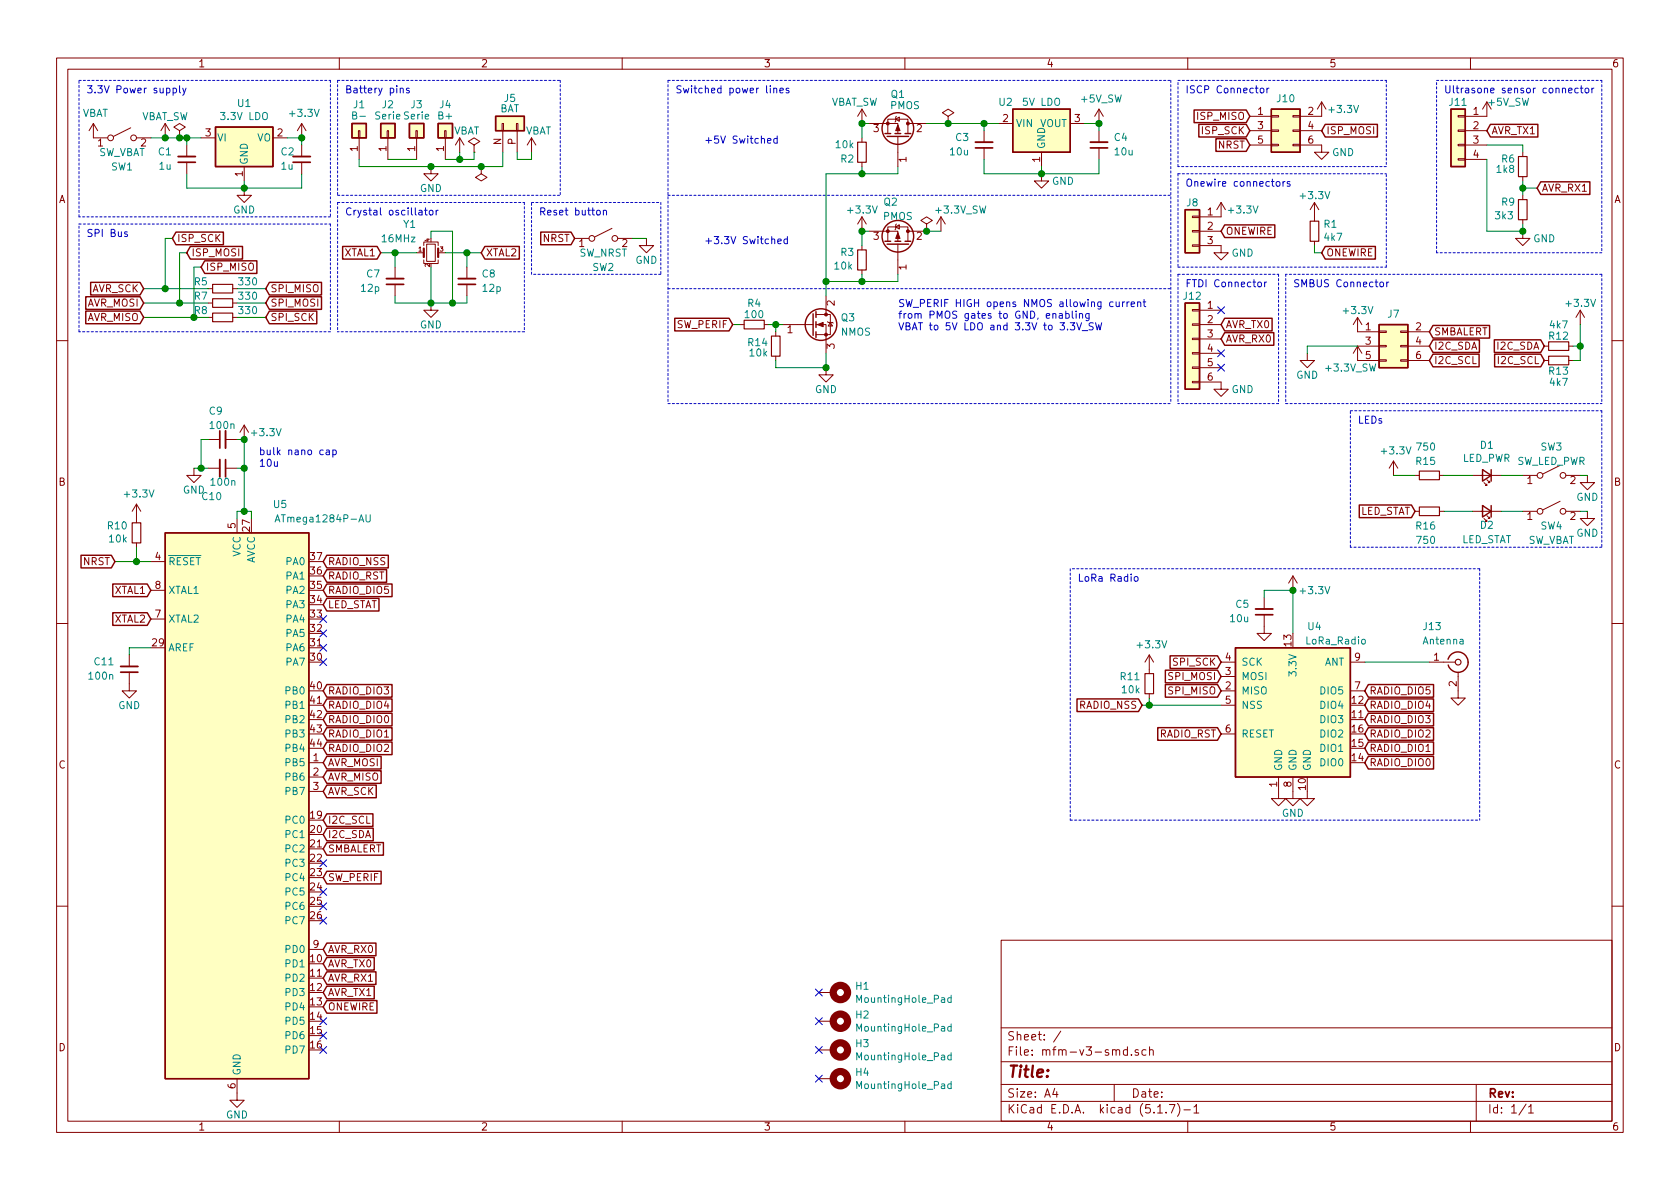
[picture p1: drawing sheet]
<svg xmlns="http://www.w3.org/2000/svg" width="297mm" height="210mm" viewBox="0 0 297 210" stroke-linecap="round" stroke-linejoin="round" font-family="sans-serif">
<g fill="none" stroke="#840000" stroke-width=".18">
<path d="M10 10.3h277v189.9h-277zM12 12.2h273v186.1h-273zM60 10.3v1.9M110 10.3v1.9M152.4 19.3v2.5M152.4 19.3l-.8 1.3M152.4 19.3l.8 1.3M160 10.3v1.9M194.3 19.3v2.5M194.3 19.3l-.8 1.3M194.3 19.3l.8 1.3M210 10.3v1.9"/>
<path d="M233.7 18l-.8 1.3M233.7 18v2.6h-3.8M233.7 18l.7 1.3M260 10.3v1.9M262.1 19.3l.8-1.3v2.6h-3.8M16.5 21.8v2.6h2.5M16.5 21.8l-.8 1.3M16.5 21.8l.8 1.3M23.1 22.6l-3 1.5M24.1 24.4h2.6M29.2 21.8l-.8 1.3M29.2 21.8v2.6"/>
<path d="M29.2 21.8l.8 1.3M31.7 23.1l1.1-.6-1.1-.7-1 .7 1 .6v1.3M31.7 24.4h.1M33 25.6v2.1M33 28.7v2M35.6 24.4h2.5M43.2 33.3v1.2h1.2l-1.2 1.3-1.3-1.3h1.3M43.2 29.5v2.5M48.3 24.4h2.5M53.3 21.8v2.6M53.3 25.6v2.1M53.3 28.7v2"/>
<path d="M53.3 21.8l-.7 1.3M53.3 21.8l.8 1.3M63.4 23.1h.2v1.3h-.2zM63.5 24.4v3.8M68.5 23.1h.2v1.3h-.2zM68.6 24.4v3.8M73.5 23.1h.3v1.3h-.3zM73.7 24.4v3.8M76.2 29.5v1.2h1.3l-1.3 1.3-1.3-1.3h1.3M78.6 23.1h.3v1.3h-.3zM78.7 24.4v3.8M81.3 24.4l-.8 1.2"/>
<path d="M81.3 24.4v2.5M81.3 24.4l.7 1.2M83.8 25.6l1-.6-1-.6-1 .6 1 .6v1.3M83.8 26.9h.1M85.1 29.5v1.2l1 .7-1 .6-1-.6 1-.7M85.1 29.5h.1M88.8 21.8h.2v1.3h-.2zM88.9 23.1v3.8M91.3 21.8h.3v1.3h-.3zM91.4 23.1v3.8M94 24.4l-.8 1.2M94 24.4v2.5"/>
<path d="M94 24.4l.7 1.2M152.4 24.4v.7M152.4 28.7v.8M152.4 38.3v2.6M152.4 38.3l-.8 1.3M152.4 38.3l.8 1.3M153.7 21.8h5v1.8M157 23.6v-2.5h3.5v2.5M158.4 21.1l.6-.4v.8zM158.5 20.6l-.1 .1v.8l-.2 .1M158.5 39.6l-.1 .1v.8l-.2 .1M158.7 24.1v5.4"/>
<path d="M160.5 21.8h3.3M163.8 39.6l1-.6-1-.7-1 .7 1 .6v1.3M166.4 38.3l-.8 1.3M166.4 38.3v2.6M166.4 38.3l.7 1.3M167.6 20.6l1.1-.7-1.1-.6-1 .6 1 .7v1.2M167.6 21.8h.1M174 23.1v2M174 26.2v2M176.5 21.8h2.6M184.1 30.7v1.3h1.3l-1.3 1.3-1.2-1.3h1.2M184.1 26.9v2.6"/>
<path d="M189.2 21.8h2.6M194.3 23.1v2M194.3 26.2v2M210.8 38.2h1.3v.3h-1.3zM215.9 35.8v2.5h-3.8M215.9 35.8l-.8 1.3M215.9 35.8l.8 1.3M221 20.6h3.8M221 23.1h3.8M221 25.6h3.8M224.8 25.5h1.3v.3h-1.3zM224.8 20.4h1.3v.3h-1.3z"/>
<path d="M224.8 23h1.3v.2h-1.3zM228.6 25.5h1.3v.3h-1.3zM228.6 20.4h1.3v.3h-1.3zM228.6 23h1.3v.2h-1.3zM229.9 25.6h3.8v1.3h1.2l-1.2 1.3-1.3-1.3h1.3M229.9 23.1h3.8M232.4 35.8v3.3M232.4 35.8l-.8 1.3M232.4 35.8l.8 1.3M257.8 28.1h1.3v.2h-1.3zM257.8 25.5h1.3v.3h-1.3zM257.8 20.4h1.3v.3h-1.3z"/>
<path d="M257.8 23h1.3v.2h-1.3zM259.1 23.1h3.8M259.1 25.6h3.8M259.1 28.2h3.8M269.2 26.9v.8M269.2 31.2v.8M269.2 34.5v.8M269.2 38.9v.7M36.8 53.6h.8M36.8 56.1h.8M36.8 51h.8M41.1 53.6h.8"/>
<path d="M41.1 56.1h.8M41.1 51h.8M69.8 47.2v2.1M69.8 50.3v2M73.7 44.7h1.2M74.9 46v.6h2.6v-.6M74.9 43.4v-.6h2.6v.6M75.4 43.2h1.6v3h-1.6zM76.2 53.6v1.3h1.3l-1.3 1.2-1.3-1.2h1.3M77.5 44.7h1.2M82.5 47.2v2.1M82.5 50.3v2"/>
<path d="M101.6 42.2h2.5M108.2 40.4l-3 1.5M109.2 42.2h2.6M114.3 42.2v1.2h1.3l-1.3 1.3-1.3-1.3h1.3M130.8 57.4h.8M135.1 57.4h.8M137.2 58.7v.7M138.4 57.4h5.4M144.3 57.4h1.7v5.1M144.3 55.6h2.5v3.6h-2.5M146 52.3v3.3M146.3 56.9l.1 .1h.8l.1 .1"/>
<path d="M146.8 57l.4 .7h-.8zM152.4 43.4v.8M152.4 47.7v.8M153.7 40.9h5v1.8M157 42.7v-2.6h3.5v2.6M158.4 40.1l.6-.4v.8zM158.7 43.2v5.3M160.5 40.9h3.3M163.8 40.9h.1M210.8 57.3h1.3v.2h-1.3zM210.8 54.7h1.3v.3h-1.3zM210.8 59.8h1.3v.3h-1.3z"/>
<path d="M210.8 43.3h1.3v.3h-1.3zM210.8 40.8h1.3v.2h-1.3zM212.1 43.4h3.8v1.3h1.3l-1.3 1.3-1.3-1.3h1.3M212.1 54.9h3.8M212.1 57.4h3.8M212.1 59.9h3.8M212.1 40.9h3.8M232.4 42.7v.7M240 56.1l-.7 1.3M240 56.1v2.6h3.8M240 56.1l.8 1.3M243.8 58.5h1.3v.3h-1.3z"/>
<path d="M247.6 58.5h1.3v.3h-1.3zM248.9 58.7h3.8M269.2 40.9v1.3h1.3l-1.3 1.2-1.2-1.2h1.2M279.4 54.9l-.8 1.2M279.4 54.9v2.5M279.4 54.9l.8 1.2M10 60.2h2M36.8 77.7h2.1M39.9 77.7h2M43.2 75.2l-.8 1.2M43.2 75.2v2.5M43.2 75.2l.7 1.2"/>
<path d="M137.2 63v.7M146 65v1.3h1.3l-1.3 1.3-1.2-1.3h1.2M210.8 64.9h1.3v.2h-1.3zM210.8 67.4h1.3v.3h-1.3zM210.8 62.4h1.3v.2h-1.3zM212.1 67.6h3.8v1.2h1.3l-1.3 1.3-1.3-1.3h1.3M212.1 62.5h3.8M212.1 65h3.8M231.1 62.5v1.2h1.3l-1.3 1.3-1.2-1.3h1.2M240 61.2h3.8M240 61.2v2.5h3.8M240 61.2l-.7 1.3"/>
<path d="M240 61.2l.8 1.3M243.8 63.6h1.3v.3h-1.3zM243.8 61.1h1.3v.2h-1.3zM247.6 63.6h1.3v.3h-1.3zM247.6 61.1h1.3v.2h-1.3zM248.9 61.2h3.8M248.9 63.7h3.8M273 61.2h.8M273 63.7h.8M277.4 61.2h.7M277.4 63.7h.7M285 60.2h2"/>
<path d="M24.1 89.1l-.7 1.3M24.1 89.1v3.4M24.1 96v.8M24.1 89.1l.8 1.3M26.7 99.3h2.5M34.3 82.8v1.3h1.3l-1.3 1.2-1.3-1.2h1.3M36.8 82.8h2.1M39.9 82.8h2M41.9 91.7v2.5M246.4 81.5l-.8 1.3M246.4 81.5v2.6M246.4 81.5l.7 1.3"/>
<path d="M250.2 84.1h.8M250.2 90.4h.8M254.5 84.1h.8M254.5 90.4h.8M260.3 84.1h5.1M260.3 90.4h5.1M262.4 85.3l.5 .5h-.3h.3v-.2M262.9 84.8l.5 .5h-.3h.3v-.2M262.9 91.2l.5 .5h-.3h.3v-.3M269.2 84.1h2.6M269.2 90.4h2.6M275.8 82.3l-3 1.5"/>
<path d="M275.8 88.6l-3 1.6M276.9 84.1h2.5M276.9 90.4h2.5M280.7 84.1v1.2h1.2l-1.2 1.3-1.3-1.3h1.3M280.7 90.4v1.3h1.2l-1.2 1.3-1.3-1.3h1.3M10 110.3h2M22.9 118.9v3.3h1.2l-1.2 1.2-1.3-1.2h1.3M22.9 115.8v2.1M26.7 109.5h2.5M26.7 104.4h2.5M203.2 115.8v3.3M203.2 115.8l-.8 1.3"/>
<path d="M203.2 115.8l.8 1.3M215.9 117.1h2.5M215.9 119.6h2.5M223.5 108.7v3.3h1.3l-1.3 1.3-1.3-1.3h1.3M223.5 105.7v2M228.6 101.8v2.6M228.6 101.8l-.8 1.3M228.6 101.8l.8 1.3M238.8 117.1h2.5M252.7 117.1h4.6M257.8 118.9v4.5h1.3l-1.3 1.3-1.3-1.3h1.3M285 110.3h2"/>
<path d="M54.6 134.9h2.5M54.6 137.4h2.5M54.6 139.9h2.5M203.2 122.7v.7M215.9 122.2h2.5M215.9 124.7h2.5M215.9 129.8h2.5M226.1 137.4v3.8h1.2l-1.2 1.3-1.3-1.3h1.3M228.6 137.4v3.8h1.3l-1.3 1.3-1.3-1.3h1.3M231.1 139.9v1.3h1.3l-1.3 1.3-1.2-1.3h1.2M238.8 122.2h2.5M10 160.2h2"/>
<path d="M54.6 167.9h2.5M144.8 175.5h2.5M177 166.3h108v32h-108zM285 160.2h2M41.9 190.7v3.9h1.3l-1.3 1.2-1.3-1.2h1.3M60 198.3v1.9M110 198.3v1.9M144.8 180.6h2.5M144.8 185.7h2.5M144.8 190.7h2.5M160 198.3v1.9M177 194.8h108"/>
<path d="M177 191.8h108M177 187.8h108M177 181.8h108M186.5 192.5l-.4 1h1M186.8 193v1M187.6 182.3l-1.3 2M197 191.8v3M199.3 185.7l-.4-.1-.3 .3 .1 .6 .2 .1 .4-.1M199.3 185.1v1.5M200.1 186.5v.1M201.3 185.7a.37 .37 0 0 0-.6 .1l.1 .2 .5 .2v.1l-.2 .3-.4-.1M202.6 185.7l-.4-.1-.3 .3 .1 .6 .2 .1 .4-.1"/>
<path d="M203.3 185.7a.37 .37 0 0 1 .6 .1v.8M203.3 185.1v1.5M204.7 196.8h.8M206.2 196.7v.1M206.8 195.3h.9l-.6 1.5M208.2 195.1a1.71 1.71 0 0 1 0 2.3M209.3 196.3h1.2M210 198.3v1.9M211.1 195.8l.4-.5v1.5M211.1 196.8h.9M260 198.3v1.9M261 191.8v6.5"/>
<path d="M269.8 195.2l-1.2 2M270.3 195.8l.4-.5v1.5M270.3 196.8h.8"/>
<circle cx="19.6" cy="24.4" r=".51"/>
<circle cx="23.6" cy="24.4" r=".51"/>
<circle cx="104.6" cy="42.2" r=".51"/>
<circle cx="108.7" cy="42.2" r=".51"/>
<circle cx="272.3" cy="84.1" r=".51"/>
<circle cx="272.3" cy="90.4" r=".51"/>
<circle cx="276.4" cy="84.1" r=".51"/>
<circle cx="276.4" cy="90.4" r=".51"/>
</g>
<g fill="#ffffc2" stroke="#ffffc2" stroke-width=".18">
<path d="M209.5 53.6h2.6v15.2h-2.6z"/>
<path d="M38.1 22.5h10.2v7h-10.2z"/>
<path d="M179.1 19.3h10.1v7.6h-10.1z"/>
<path d="M256.5 19.3h2.6v10.2h-2.6z"/>
<path d="M209.5 37.1h2.6v7.6h-2.6z"/>
<path d="M243.8 57.4h5.1v7.6h-5.1z"/>
<path d="M72.4 21.8h2.5v2.6h-2.5z"/>
<path d="M77.5 21.8h2.5v2.6h-2.5z"/>
<path d="M62.2 21.8h2.6v2.6h-2.6z"/>
<path d="M67.3 21.8h2.5v2.6h-2.5z"/>
<path d="M224.8 19.3h5.1v7.6h-5.1z"/>
<path d="M87.6 20.6h5.1v2.5h-5.1z"/>
<path d="M29.2 94.2h25.4v96.5h-25.4z"/>
<path d="M218.4 114.5h20.4v22.9h-20.4z"/>
</g>
<g fill="none" stroke="#840000" stroke-width=".25">
<path d="M179.1 19.3h10.1v7.6h-10.1zM211.1 19.5h9.2l.7 1.1-.7 1.1h-9.2zM224.8 19.3h5.1v7.6h-5.1zM256.5 19.3h2.6v10.2h-2.6zM38.1 22.5h10.2v7h-10.2zM62.2 21.8h2.6v2.6h-2.6zM67.3 21.8h2.5v2.6h-2.5zM72.4 21.8h2.5v2.6h-2.5zM77.5 21.8h2.5v2.6h-2.5zM87.6 20.6h5.1v2.5h-5.1zM156.5 23.6h1M156.8 24.1h3.9"/>
<path d="M158.2 23.6h1.1M160 23.6h1M209.5 37.1h2.6v7.6h-2.6zM212 22h8.3l.7 1.1-.7 1.1h-8.3zM215 24.5h5.3l.7 1.1-.7 1.2h-5.3zM216.5 39.8h8.9v2.2h-8.9l-.6-1.1zM234.3 22h9.2v2.2h-9.2l-.6-1.1zM263.5 22h8.4v2.2h-8.4l-.6-1.1zM272.4 32.2h8.7v2.2h-8.7l-.6-1.1zM15.2 55h9.6l.6 1.1-.6 1.1h-9.6zM15.2 52.5h9.6l.6 1.1-.6 1.1h-9.6zM16 49.9h8.8l.6 1.1-.6 1.2h-8.8z"/>
<path d="M31.1 41h8.4v2.3h-8.4l-.6-1.1zM33.7 43.6h9.2v2.2h-9.2l-.7-1.1zM36.2 46.1h9.2v2.3h-9.2l-.6-1.2zM47.6 49.9h9.2v2.3h-9.2l-.6-1.2zM47.6 55h8.4v2.2h-8.4l-.6-1.1zM47.6 52.5h9.2v2.2h-9.2l-.6-1.1zM60.6 43.6h6.1l.6 1.1-.6 1.1h-6.1zM85.7 43.6h6.1v2.2h-6.1l-.6-1.1zM95.6 41h5.4l.6 1.2-.6 1.1h-5.4zM119.3 56.3h9.6l.6 1.1-.6 1.1h-9.6zM143.8 55.5v3.8M144.3 55.1v1"/>
<path d="M144.3 56.9v1M144.3 58.7v1M156.5 42.7h1M156.8 43.2h3.9M158.2 42.7h1.1M160 42.7h1M209.5 53.6h2.6v15.2h-2.6zM216.5 56.3h8.4v2.2h-8.4l-.6-1.1zM216.5 58.8h8.7v2.3h-8.7l-.6-1.2zM234.3 43.6h8.9v2.2h-8.9l-.6-1.1zM243.8 57.4h5.1v7.6h-5.1zM253.4 57.6h10v2.2h-10l-.7-1.1z"/>
<path d="M253.4 60.1h8.2v2.2h-8.2l-.7-1.1zM253.4 62.6h8.1v2.3h-8.1l-.7-1.2zM264.2 60.1h8.2l.6 1.1-.6 1.1h-8.2zM264.3 62.6h8.1l.6 1.1-.6 1.2h-8.1zM14.3 98.2h5.4l.6 1.1-.6 1.1h-5.4zM29.2 94.2h25.4v96.5h-25.4zM57.8 98.2h10.9v2.2h-10.9l-.7-1.1zM240.3 89.3h9.3l.6 1.1-.6 1.1h-9.3zM262.1 83.1l1.6 1-1.6 1zM262.1 89.4l1.6 1-1.6 1zM263.7 83.1v2M263.7 89.4v2"/>
<path d="M19.9 103.3h6.1l.7 1.1-.7 1.1h-6.1zM19.9 108.4h6.1l.7 1.1-.7 1.1h-6.1zM57.8 105.8h9.2v2.2h-9.2l-.7-1.1zM57.8 100.7h10.6v2.3h-10.6l-.7-1.2zM57.8 103.3h11.5v2.2h-11.5l-.7-1.1zM206 118.5h9.3l.6 1.1-.6 1.1h-9.3zM206.9 116h8.4l.6 1.1-.6 1.1h-8.4zM218.4 114.5h20.4v22.9h-20.4zM256 116.6a1.8 1.8 0 0 1 2-1.3 1.8 1.8 0 0 1 1.6 1.8M259.6 117.1a1.8 1.8 0 0 1-1.6 1.8 1.8 1.8 0 0 1-1.9-1.3M57.8 133.8h9.6v2.2h-9.6l-.7-1.1zM57.8 136.3h9.6v2.2h-9.6l-.7-1.1z"/>
<path d="M57.8 138.8h8.7v2.3h-8.7l-.7-1.2zM57.8 121.1h11.5v2.2h-11.5l-.7-1.1zM57.8 126.1h11.5v2.3h-11.5l-.7-1.2zM57.8 123.6h11.5v2.2h-11.5l-.7-1.1zM57.8 128.7h11.5v2.2h-11.5l-.7-1.1zM57.8 131.2h11.5v2.2h-11.5l-.7-1.1zM190.4 123.6h10.9l.6 1.1-.6 1.1h-10.9zM204.7 128.7h10.6l.6 1.1-.6 1.1h-10.6zM206 121.1h9.3l.6 1.1-.6 1.1h-9.3zM241.9 133.8h11.6v2.2h-11.6l-.6-1.1zM241.9 131.2h11.6v2.2h-11.6l-.6-1.1zM241.9 128.7h11.6v2.2h-11.6l-.6-1.1z"/>
<path d="M241.9 126.1h11.6v2.3h-11.6l-.6-1.2zM241.9 121.1h11.6v2.2h-11.6l-.6-1.1zM241.9 123.6h11.6v2.2h-11.6l-.6-1.1zM57.8 154.1h9.6v2.2h-9.6l-.7-1.1zM57.8 143.9h8.1v2.2h-8.1l-.7-1.1zM57.8 146.5h8.2v2.2h-8.2l-.7-1.1zM57.8 149h10v2.2h-10l-.7-1.1zM57.8 174.4h8.4v2.2h-8.4l-.7-1.1zM57.8 171.9h8.7v2.2h-8.7l-.7-1.1zM57.8 176.9h8.8v2.3h-8.8l-.7-1.2zM57.8 166.8h8.7v2.2h-8.7l-.7-1.1zM57.8 169.3h8.4v2.2h-8.4l-.7-1.1z"/>
<circle cx="158.7" cy="22.7" r="2.79"/>
<circle cx="145.2" cy="57.4" r="2.79"/>
<circle cx="158.7" cy="41.8" r="2.79"/>
</g>
<path d="M31.5 27.7h3M51.8 27.7h3.1M172.5 25.1h3M192.8 25.1h3M68.3 49.3h3.1M81 49.3h3.1M39.9 76.2v3M38.9 81.3v3M21.3 117.9h3.1M222 107.7h3" fill="none" stroke="#840000" stroke-width=".33"/>
<path d="M31.5 28.7h3M51.8 28.7h3.1M172.5 26.2h3M192.8 26.2h3M68.3 50.3h3.1M81 50.3h3.1M38.9 76.2v3M39.9 81.3v3M21.3 118.9h3.1M222 108.7h3" fill="none" stroke="#840000" stroke-width=".3"/>
<g fill="#840000" stroke="#840000" stroke-width=".18">
<path d="M158.7 22.1l.4 1h-.7z"/>
<path d="M158.7 41.1l.4 1.1h-.7z"/>
<path d="M144.5 57.4l1-.4v.8z"/>
<circle cx="157" cy="21.8" r=".25"/>
<circle cx="160.5" cy="21.8" r=".25"/>
<circle cx="157" cy="40.9" r=".25"/>
<circle cx="160.5" cy="40.9" r=".25"/>
<circle cx="146" cy="59.2" r=".25"/>
<circle cx="146" cy="55.6" r=".25"/>
</g>
<g fill="none" stroke="#840000" stroke-width=".2">
<path d="M151.6 25.1h1.6v3.6h-1.6zM231.6 39.1h1.6v3.6h-1.6zM268.5 35.3h1.5v3.6h-1.5zM268.5 27.7h1.5v3.5h-1.5zM37.6 52.8h3.5v1.6h-3.5zM37.6 55.4h3.5v1.5h-3.5zM37.6 50.3h3.5v1.5h-3.5zM131.6 56.6h3.5v1.6h-3.5zM136.4 59.4h1.5v3.6h-1.5zM151.6 44.2h1.6v3.5h-1.6zM273.8 60.4h3.6v1.6h-3.6zM273.8 63h3.6v1.5h-3.6z"/>
<path d="M23.4 92.5h1.5v3.5h-1.5zM251 83.3h3.5v1.5h-3.5zM251 89.7h3.5v1.5h-3.5zM202.4 119.1h1.6v3.6h-1.6z"/>
<circle cx="257.8" cy="117.1" r=".51"/>
</g>
<g fill="none" stroke="#840000" stroke-width="1.3">
<circle cx="148.6" cy="175.5" r="1.27"/>
<circle cx="148.6" cy="185.7" r="1.27"/>
<circle cx="148.6" cy="190.7" r="1.27"/>
<circle cx="148.6" cy="180.6" r="1.27"/>
</g>
<path d="M48.6 92.3l.5-1.3 .4 1.3M48.8 91.9h.6M64.7 91v1.1l.3 .2 .3-.1 .2-.1v-1.1M168.2 176.5l-.4-.1-.2 .3 .1 .5h.5M168.2 176v1.3M168.2 181.6l-.4-.1-.2 .2 .1 .6h.5M168.2 186.6h-.4l-.2 .2 .1 .6h.5M168.2 191.7h-.4l-.2 .2 .1 .6h.5M168.2 181.1v1.2M168.2 186.2v1.2M168.2 191.2v1.3" fill="none" stroke="#008484" stroke-width=".18"/>
<path d="M74.9 43.9v1.6M77.5 43.9v1.6" fill="none" stroke="#840000" stroke-width=".38"/>
<g fill="none" stroke="#0000c2" stroke-width=".18" stroke-dasharray=".4 .4">
<path d="M14 14.2h44.4M58.4 14.2v24.1M59.7 14.2v20.3M59.7 14.2h39.4M99.1 14.2v20.3M118.1 14.2v57.2M118.1 14.2h88.9M207 14.2v57.2M208.3 14.2h36.8M245.1 14.2v15.3M254 14.2h29.2M283.2 14.2v30.5"/>
<path d="M14 39.6h44.4M14 38.3v-24.1M58.4 38.3h-44.4M58.4 39.6v19.1M59.7 34.5h39.4M59.7 35.8v22.9M59.7 35.8h33M92.7 35.8v22.9M94 35.8h22.8M116.8 35.8v12.7M118.1 34.5h88.9M208.3 30.7v16.5"/>
<path d="M208.3 29.5v-15.3M208.3 30.7h36.8M245.1 29.5h-36.8M14 58.7v-19.1M58.4 58.7h-44.4M92.7 58.7h-33M94 48.5v-12.7M116.8 48.5h-22.8M118.1 51h88.9M208.3 48.5h17.8M208.3 48.5v22.9M208.3 47.2h36.8"/>
<path d="M226.1 48.5v22.9M227.3 48.5v22.9M245.1 47.2v-16.5M254 44.7v-30.5M283.2 48.5h-55.9M283.2 48.5v22.9M283.2 44.7h-29.2M118.1 71.4h88.9M226.1 71.4h-17.8M227.3 71.4h55.9M238.8 72.6h44.4M283.2 72.6v24.2"/>
<path d="M238.8 96.8v-24.2M283.2 96.8h-44.4M189.2 100.6v44.4M261.6 100.6h-72.4M261.6 100.6v44.4M189.2 145h72.4"/>
</g>
<g fill="none" stroke="#008400" stroke-width=".18">
<path d="M26.7 24.4h8.9M33 24.4v1.2M33 30.7v2.6h20.3v-2.6M43.2 32v1.3M50.8 24.4h2.5v1.2M68.6 28.2h5.1M81.3 26.9v1.3M83.8 26.9v1.3h-5.1M88.9 26.9v2.6h-25.4v-1.3M91.4 26.9v1.3h2.6v-1.3M152.4 29.5v1.2M153.7 21.8h-1.3v2.6"/>
<path d="M158.7 29.5v1.2h-12.7v21.6M163.8 21.8h12.7M174 28.2v2.5h20.3v-2.5M174 21.8v1.3M184.1 29.5v1.2M191.8 21.8h2.5v1.3M262.9 25.6h6.3v1.3M262.9 28.2v12.7h6.3v-1.3M269.2 32v2.5M269.2 33.3h2.6M25.4 53.6h11.4M25.4 51h11.4"/>
<path d="M30.5 42.2h-1.3v8.8M33 44.7h-1.3v8.9M35.6 47.2h-1.3v8.9h-8.9M41.9 53.6h5.1M41.9 51h5.1M41.9 56.1h5.1M67.3 44.7h6.4M69.8 52.3v1.3h12.7v-1.3M69.8 44.7v2.5M76.2 42.2v-1.3h3.8v12.7M76.2 47.2v6.4M78.7 44.7h6.4"/>
<path d="M82.5 44.7v2.5M111.8 42.2h2.5M129.5 57.4h1.3M135.9 57.4h2.5M137.2 57.4v1.3M152.4 48.5v1.3M153.7 40.9h-1.3v2.5M158.7 48.5v1.3h-12.7M163.8 40.9h2.6M232.4 43.4v1.3h1.3M279.4 57.4v6.3h-1.3M36.8 77.7h-1.2v5.1"/>
<path d="M41.9 77.7h1.3v12.7M146 62.5v2.5h-8.8v-1.3M240 61.2h-8.9v1.3M278.1 61.2h1.3M20.3 99.3h6.4M24.1 96.8v2.5M34.3 82.8h2.5M41.9 91.7v-1.3h2.5v1.3M41.9 82.8h1.3M246.4 84.1h3.8M255.3 90.4h5M255.3 84.1h5"/>
<path d="M265.4 90.4h3.8M265.4 84.1h3.8M279.4 90.4h1.3M279.4 84.1h1.3M26.7 114.5h-3.8v1.3M223.5 105.7v-1.3h5.1v7.6M241.3 117.1h11.4M201.9 124.7h14M203.2 123.4v1.3"/>
</g>
<g fill="none" stroke="#0000c2" stroke-width=".18">
<path d="M30.6 15.6h.4l.2 .2-.1 .6h-.5M30.6 15.6v1.3M31.7 15.2v1.1l.2 .1M32.3 15.6l.3 .8M32.9 15.6l-.4 1.1-.2 .2M70.8 15.7l.1-.1h.3l.1 .8M72.3 15.6h-.3l-.1 .2v.1l.4 .2v.3h-.4M136.8 15.7l.2-.1h.3v.8M136.8 15.6v.8M137.9 16l.6-.1-.1-.3h-.3l-.2 .2v.6h.5M139.5 15.6h-.3l-.2 .2v.1l.5 .2v.3h-.5M222.9 15.6h.3l.3 .2-.2 .6h-.3l-.1-.1z"/>
<path d="M224 15.6v.8M224.4 15.6l-.4 .2M277.3 16l.7-.1-.1-.3h-.4l-.2 .2 .1 .6h.5M279 15.6h-.3l-.3 .2 .2 .6h.4M279.4 15.6h.5M279.6 15.2v1.1l.3 .1M280.4 15.6h.3l.2 .2-.1 .6h-.3l-.3-.2zM281.5 15.6v.8M281.8 15.6l-.3 .2M74.1 37.2h.5v.8M74.6 37.5h-.4l-.2 .2 .1 .3h.5M75.1 37.2h.4"/>
<path d="M75.2 36.7v1.1l.3 .2M76 37.2h.3l.2 .1v.7h-.4l-.2-.2zM77.1 37.2v.8M77.5 37.2l-.4 .2M105.6 37.2h.3l.2 .2-.1 .6h-.3l-.2-.1zM106.7 37.3l.2-.1h.3v.8M106.7 37.2v.8M135.7 24.9l.6-.1-.1-.3h-.3l-.2 .2 .1 .6h.4M137.4 24.5h-.4l-.2 .2 .1 .6h.5M137.4 24v1.3M225.8 32.2l.3-.1 .2 .2-.1 .6h-.3l-.3-.2zM226.8 32.1v.8"/>
<path d="M227.2 32.1l-.4 .2M228.1 32.2l-.3-.1-.2 .2v.2l.5 .1v.3h-.5M22.5 41h-.3l-.2 .2 .1 .1 .4 .2v.3h-.5M137.5 42.7l.6-.1v-.3h-.4l-.2 .1 .1 .6h.5M139.2 42.3h-.3l-.3 .2 .1 .5h.5M139.2 41.8v1.3M187.3 55.5h.5v.8M187.8 55.7l-.4 .1-.2 .2 .1 .2h.5M188.4 55.5l.4-.1 .3 .3-.2 .5h-.5M188.4 55v1.3M189.6 55v1.1l.2 .2M190.3 55.4v.9"/>
<path d="M190.4 57.1l.4 1.2 .4-1.2M190.9 55.6l.2-.2 .2 .1 .1 .8M190.9 55.4v.9M191.3 58.5h1M192.6 55.4l-.1 1.2-.2 .1-.3-.1M192.6 55.5l-.4-.1-.3 .3 .2 .5h.5M193.3 57.1h-.5l-.2 .1v.4l.6 .2 .1 .3-.3 .2h-.4M193.7 57.1l.3 1.2 .3-.9 .2 .9 .3-1.2M197.3 53.4l.1 .8h.3l.2-.1M197.9 53.4v.8M198.5 53.4v.8M198.9 53.4l-.4 .2"/>
<path d="M199.3 53.4v.8M199.6 53.4l-.3 .2M200 53.8l.6-.1-.1-.3h-.3l-.2 .2 .1 .6h.4M201.1 53.5l.2-.1h.3l.1 .8M201.1 53.4v.8M202.1 53.4h.5M202.3 53v1l.3 .2M222.4 50l.2-.1 .4 .1v.5l-.1 .2h-.3l-.2-.1zM223.6 49.9v.8M224 49.9h-.3l-.1 .2M244 50l.2-.1 .4 .1v.5l-.1 .2h-.3l-.2-.1zM245.2 49.9v.8"/>
<path d="M245.5 49.9h-.2l-.1 .2M57.7 79.6h.5v.8M58.2 79.9h-.4l-.2 .2 .2 .3h.4M58.9 79.6h.3l.3 .2-.2 .6h-.4M58.9 79.6v1.2M200.7 102l.3-.1 .2 .3-.1 .5-.3 .1-.3-.2z"/>
</g>
<g fill="#008400" stroke="#008400" stroke-width=".25">
<circle cx="279.4" cy="61.2" r=".51"/>
<circle cx="137.2" cy="57.4" r=".51"/>
<circle cx="146.1" cy="65" r=".51"/>
<circle cx="33" cy="24.4" r=".51"/>
<circle cx="167.6" cy="21.8" r=".51"/>
<circle cx="43.2" cy="33.3" r=".51"/>
<circle cx="152.4" cy="30.7" r=".51"/>
<circle cx="24.1" cy="99.3" r=".51"/>
<circle cx="35.6" cy="82.8" r=".51"/>
<circle cx="43.2" cy="77.7" r=".51"/>
<circle cx="152.4" cy="40.9" r=".51"/>
<circle cx="174" cy="21.8" r=".51"/>
<circle cx="43.2" cy="90.4" r=".51"/>
<circle cx="29.2" cy="24.4" r=".51"/>
<circle cx="85.1" cy="29.5" r=".51"/>
<circle cx="269.2" cy="40.9" r=".51"/>
<circle cx="152.4" cy="21.8" r=".51"/>
<circle cx="53.3" cy="24.4" r=".51"/>
<circle cx="203.2" cy="124.7" r=".51"/>
<circle cx="269.2" cy="33.3" r=".51"/>
<circle cx="31.8" cy="53.6" r=".51"/>
<circle cx="146.1" cy="49.8" r=".51"/>
<circle cx="81.3" cy="28.2" r=".51"/>
<circle cx="163.8" cy="40.9" r=".51"/>
<circle cx="82.6" cy="44.7" r=".51"/>
<circle cx="29.2" cy="51" r=".51"/>
<circle cx="184.2" cy="30.7" r=".51"/>
<circle cx="69.9" cy="44.7" r=".51"/>
<circle cx="43.2" cy="82.8" r=".51"/>
<circle cx="31.8" cy="24.4" r=".51"/>
<circle cx="76.2" cy="53.6" r=".51"/>
<circle cx="34.3" cy="56.1" r=".51"/>
<circle cx="152.4" cy="49.8" r=".51"/>
<circle cx="194.3" cy="21.8" r=".51"/>
<circle cx="80" cy="53.6" r=".51"/>
<circle cx="228.6" cy="104.4" r=".51"/>
<circle cx="76.2" cy="29.5" r=".51"/>
</g>
<g fill="none" stroke="#000084" stroke-width=".18">
<path d="M215.3 54.2l1.2 1.3M216.5 54.2l-1.2 1.3M215.3 61.9l1.2 1.2M215.3 64.4l1.2 1.2M216.5 61.9l-1.2 1.2M216.5 64.4l-1.2 1.2M56.5 108.9l1.3 1.2M56.5 116.5l1.3 1.2M56.5 113.9l1.3 1.3M56.5 111.4l1.3 1.2M57.8 108.9l-1.3 1.2M57.8 116.5l-1.3 1.2"/>
<path d="M57.8 113.9l-1.3 1.3M57.8 111.4l-1.3 1.2M56.5 159.7l1.3 1.2M56.5 152l1.3 1.3M56.5 157.1l1.3 1.2M57.8 159.7l-1.3 1.2M57.8 152l-1.3 1.3M57.8 157.1l-1.3 1.2M56.5 162.2l1.3 1.2M56.5 180l1.3 1.2M57.8 162.2l-1.3 1.2M57.8 180l-1.3 1.2"/>
<path d="M144.2 174.9l1.2 1.2M144.2 180l1.2 1.2M145.4 174.9l-1.2 1.2M145.4 180l-1.2 1.2M56.5 185.1l1.3 1.2M56.5 182.5l1.3 1.2M57.8 185.1l-1.3 1.2M57.8 182.5l-1.3 1.2M144.2 185.1l1.2 1.2M144.2 190.1l1.2 1.3M145.4 185.1l-1.2 1.2M145.4 190.1l-1.2 1.3"/>
</g>
<text font-size="2.8" fill="#840000" x="178" y="190.5">Title:</text>
<g font-size="2.1" fill="#840000">
<text x="178" y="184">Sheet: /</text>
<text x="178" y="186.7">File: mfm-v3-smd.sch</text>
<text x="178" y="196.9">KiCad E.D.A. kicad (5.1.7)-1</text>
<text x="178" y="194.1">Size: A4</text>
<text x="200" y="194.1">Date:</text>
<text x="263" y="194.1">Rev:</text>
<text x="263" y="196.9">Id: 1/1</text>
</g>
<g font-size="1.8" fill="#840000">
<text x="35" y="11.9">1</text>
<text x="85" y="11.9">2</text>
<text x="135" y="11.9">3</text>
<text x="185" y="11.9">4</text>
<text x="235" y="11.9">5</text>
<text x="285" y="11.9">6</text>
<text x="154.5" y="23.4">3</text>
<text x="162.1" y="23.4">2</text>
<text x="177.3" y="21.6">2</text>
<text x="190" y="21.6">3</text>
<text x="211.8" y="21.2">ISP_MISO</text>
<text x="212.6" y="23.7">ISP_SCK</text>
<text x="222.4" y="20.3">1</text>
<text x="222.4" y="22.9">3</text>
<text x="231.3" y="20.3">2</text>
<text x="231.3" y="22.9">4</text>
<text x="234.5" y="23.7">ISP_MOSI</text>
<text x="260.5" y="20.3">1</text>
<text x="260.5" y="22.9">2</text>
<text x="263.7" y="23.7">AVR_TX1</text>
<text x="17.3" y="25.9">1</text>
<text x="36.3" y="24.1">3</text>
<text x="49" y="24.1">2</text>
<text x="63.2" y="26.8" transform="rotate(-90 63.2 26.8)">1</text>
<text x="68.3" y="26.8" transform="rotate(-90 68.3 26.8)">1</text>
<text x="73.4" y="26.8" transform="rotate(-90 73.4 26.8)">1</text>
<text x="78.5" y="26.8" transform="rotate(-90 78.5 26.8)">1</text>
<text x="88.6" y="25.6" transform="rotate(-90 88.6 25.6)">N</text>
<text x="91.2" y="25.6" transform="rotate(-90 91.2 25.6)">P</text>
<text x="160.3" y="28.7" transform="rotate(-90 160.3 28.7)">1</text>
<text x="183.9" y="28.7" transform="rotate(-90 183.9 28.7)">1</text>
<text x="215.4" y="26.3">NRST</text>
<text x="222.4" y="25.4">5</text>
<text x="231.3" y="25.4">6</text>
<text x="260.5" y="25.4">3</text>
<text x="260.5" y="27.9">4</text>
<text x="10.4" y="35.9">A</text>
<text x="42.9" y="31.2" transform="rotate(-90 42.9 31.2)">1</text>
<text x="272.6" y="33.9">AVR_RX1</text>
<text x="285.4" y="35.9">A</text>
<text x="213.5" y="38.1">1</text>
<text x="213.5" y="40.6">2</text>
<text x="216.7" y="41.5">ONEWIRE</text>
<text x="31.3" y="42.8">ISP_SCK</text>
<text x="33.8" y="45.3">ISP_MOSI</text>
<text x="36.3" y="47.9">ISP_MISO</text>
<text x="60.9" y="45.3">XTAL1</text>
<text x="85.9" y="45.3">XTAL2</text>
<text x="96" y="42.8">NRST</text>
<text x="102.4" y="43.7">1</text>
<text x="154.5" y="42.4">3</text>
<text x="160.3" y="47.7" transform="rotate(-90 160.3 47.7)">1</text>
<text x="162.1" y="42.4">2</text>
<text x="213.5" y="43.2">3</text>
<text x="234.5" y="45.3">ONEWIRE</text>
<text x="16.2" y="51.7">AVR_SCK</text>
<text x="47.8" y="51.7">SPI_MISO</text>
<text x="15.4" y="56.8">AVR_MISO</text>
<text x="15.4" y="54.2">AVR_MOSI</text>
<text x="47.8" y="56.8">SPI_SCK</text>
<text x="47.8" y="54.2">SPI_MOSI</text>
<text x="119.7" y="58">SW_PERIF</text>
<text x="139.2" y="58.9">1</text>
<text x="147.6" y="54.1" transform="rotate(-90 147.6 54.1)">2</text>
<text x="213.5" y="54.6">1</text>
<text x="213.5" y="57.1">2</text>
<text x="213.5" y="59.7">3</text>
<text x="216.7" y="58">AVR_TX0</text>
<text x="241.5" y="58.4">1</text>
<text x="250.3" y="58.4">2</text>
<text x="253.5" y="59.3">SMBALERT</text>
<text x="147.6" y="61.7" transform="rotate(-90 147.6 61.7)">3</text>
<text x="213.5" y="62.2">4</text>
<text x="213.5" y="64.8">5</text>
<text x="216.7" y="60.6">AVR_RX0</text>
<text x="241.5" y="61">3</text>
<text x="241.5" y="63.5">5</text>
<text x="250.3" y="61">4</text>
<text x="250.3" y="63.5">6</text>
<text x="253.5" y="61.8">I2C_SDA</text>
<text x="253.5" y="64.4">I2C_SCL</text>
<text x="264.8" y="61.8">I2C_SDA</text>
<text x="265" y="64.4">I2C_SCL</text>
<text x="213.5" y="67.3">6</text>
<text x="10.4" y="85.9">B</text>
<text x="270" y="85.6">1</text>
<text x="277.6" y="85.6">2</text>
<text x="285.4" y="85.9">B</text>
<text x="41.7" y="93.4" transform="rotate(-90 41.7 93.4)">5</text>
<text x="44.2" y="93.9" transform="rotate(-90 44.2 93.9)">27</text>
<text x="240.3" y="91.1">LED_STAT</text>
<text x="270" y="91.9">1</text>
<text x="277.6" y="91.9">2</text>
<text x="14.7" y="99.9">NRST</text>
<text x="27.5" y="99.1">4</text>
<text x="54.9" y="101.6">36</text>
<text x="54.9" y="99.1">37</text>
<text x="57.9" y="99.9">RADIO_NSS</text>
<text x="20.3" y="105">XTAL1</text>
<text x="27.5" y="104.1">8</text>
<text x="54.9" y="106.7">34</text>
<text x="54.9" y="104.1">35</text>
<text x="57.9" y="107.6">LED_STAT</text>
<text x="57.9" y="102.5">RADIO_RST</text>
<text x="57.9" y="105">RADIO_DIO5</text>
<text x="20.3" y="110.1">XTAL2</text>
<text x="27.5" y="109.2">7</text>
<text x="54.9" y="111.8">32</text>
<text x="54.9" y="109.2">33</text>
<text x="27" y="114.3">29</text>
<text x="54.9" y="116.8">30</text>
<text x="54.9" y="114.3">31</text>
<text x="207.5" y="117.7">SPI_SCK</text>
<text x="216.7" y="119.4">3</text>
<text x="216.7" y="116.8">4</text>
<text x="228.3" y="114.2" transform="rotate(-90 228.3 114.2)">13</text>
<text x="239.5" y="116.8">9</text>
<text x="253.5" y="116.8">1</text>
<text x="54.9" y="121.9">40</text>
<text x="54.9" y="124.5">41</text>
<text x="57.9" y="122.8">RADIO_DIO3</text>
<text x="57.9" y="125.3">RADIO_DIO4</text>
<text x="190.8" y="125.3">RADIO_NSS</text>
<text x="206.8" y="122.8">SPI_MISO</text>
<text x="206.8" y="120.3">SPI_MOSI</text>
<text x="216.7" y="121.9">2</text>
<text x="216.7" y="124.5">5</text>
<text x="239.1" y="124.5">12</text>
<text x="239.5" y="121.9">7</text>
<text x="242.1" y="122.8">RADIO_DIO5</text>
<text x="242.1" y="125.3">RADIO_DIO4</text>
<text x="257.6" y="121.4" transform="rotate(-90 257.6 121.4)">2</text>
<text x="54.9" y="127">42</text>
<text x="54.9" y="129.5">43</text>
<text x="57.9" y="127.9">RADIO_DIO0</text>
<text x="57.9" y="130.4">RADIO_DIO1</text>
<text x="204.9" y="130.4">RADIO_RST</text>
<text x="216.7" y="129.5">6</text>
<text x="239.1" y="127">11</text>
<text x="239.1" y="129.5">16</text>
<text x="242.1" y="130.4">RADIO_DIO2</text>
<text x="242.1" y="127.9">RADIO_DIO3</text>
<text x="10.4" y="135.9">C</text>
<text x="54.9" y="132.1">44</text>
<text x="55.4" y="134.6">1</text>
<text x="55.4" y="137.2">2</text>
<text x="57.9" y="135.5">AVR_MOSI</text>
<text x="57.9" y="133">RADIO_DIO2</text>
<text x="239.1" y="134.6">14</text>
<text x="239.1" y="132.1">15</text>
<text x="242.1" y="135.5">RADIO_DIO0</text>
<text x="242.1" y="133">RADIO_DIO1</text>
<text x="285.4" y="135.9">C</text>
<text x="55.4" y="139.7">3</text>
<text x="57.9" y="138">AVR_MISO</text>
<text x="57.9" y="140.6">AVR_SCK</text>
<text x="225.8" y="139.2" transform="rotate(-90 225.8 139.2)">1</text>
<text x="228.3" y="139.2" transform="rotate(-90 228.3 139.2)">8</text>
<text x="230.9" y="139.6" transform="rotate(-90 230.9 139.6)">10</text>
<text x="54.9" y="144.8">19</text>
<text x="54.9" y="147.3">20</text>
<text x="54.9" y="149.9">21</text>
<text x="57.9" y="145.7">I2C_SCL</text>
<text x="57.9" y="148.2">I2C_SDA</text>
<text x="54.9" y="152.4">22</text>
<text x="54.9" y="154.9">23</text>
<text x="57.9" y="155.8">SW_PERIF</text>
<text x="57.9" y="150.7">SMBALERT</text>
<text x="54.9" y="157.5">24</text>
<text x="54.9" y="160">25</text>
<text x="54.9" y="162.6">26</text>
<text x="55.4" y="167.6">9</text>
<text x="54.9" y="170.2">10</text>
<text x="54.9" y="172.7">11</text>
<text x="57.9" y="173.6">AVR_RX1</text>
<text x="57.9" y="168.5">AVR_RX0</text>
<text x="57.9" y="171.1">AVR_TX0</text>
<text x="54.9" y="175.3">12</text>
<text x="54.9" y="177.8">13</text>
<text x="57.9" y="176.1">AVR_TX1</text>
<text x="57.9" y="178.7">ONEWIRE</text>
<text x="10.4" y="185.9">D</text>
<text x="54.9" y="180.3">14</text>
<text x="54.9" y="182.9">15</text>
<text x="54.9" y="185.4">16</text>
<text x="285.4" y="185.9">D</text>
<text x="41.7" y="192.5" transform="rotate(-90 41.7 192.5)">6</text>
<text x="35" y="199.9">1</text>
<text x="85" y="199.9">2</text>
<text x="135" y="199.9">3</text>
<text x="185" y="199.9">4</text>
<text x="235" y="199.9">5</text>
<text x="285" y="199.9">6</text>
</g>
<g font-size="1.8" fill="#0000c2">
<text x="15.2" y="16.5">3.3V Power supply</text>
<text x="61" y="16.5">Battery pins</text>
<text x="119.4" y="16.5">Switched power lines</text>
<text x="209.5" y="16.5">ISCP Connector</text>
<text x="255.3" y="16.5">Ultrasone sensor connector</text>
<text x="124.5" y="25.4">+5V Switched</text>
<text x="209.5" y="33">Onewire connectors</text>
<text x="15.2" y="41.9">SPI Bus</text>
<text x="61" y="38.1">Crystal oscillator</text>
<text x="95.2" y="38.1">Reset button</text>
<text x="124.5" y="43.2">+3.3V Switched</text>
<text x="209.5" y="50.8">FTDI Connector</text>
<text x="228.6" y="50.8">SMBUS Connector</text>
<text x="158.7" y="54.3">SW_PERIF HIGH opens NMOS allowing current</text>
<text x="158.7" y="56.4">from PMOS gates to GND, enabling</text>
<text x="158.7" y="58.4">VBAT to 5V LDO and 3.3V to 3.3V_SW</text>
<text x="240" y="74.9">LEDs</text>
<text x="45.7" y="80.5">bulk nano cap</text>
<text x="45.7" y="82.5">10u</text>
<text x="190.5" y="102.9">LoRa Radio</text>
</g>
<g font-size="1.8" fill="#008484">
<text x="157.6" y="17.3">Q1</text>
<text x="14.5" y="20.7">VBAT</text>
<text x="24.9" y="21.3">VBAT_SW</text>
<text x="39.2" y="21.2">3.3V LDO</text>
<text x="42.1" y="18.9">U1</text>
<text x="51.4" y="20.7">+3.3V</text>
<text x="62.5" y="19.1">J1</text>
<text x="62.6" y="21.1">B-</text>
<text x="66.4" y="21.1">Serie Serie</text>
<text x="67.6" y="19.1">J2</text>
<text x="72.7" y="19.1">J3</text>
<text x="77.6" y="21.1">B+</text>
<text x="77.8" y="19.1">J4</text>
<text x="80.1" y="23.8">VBAT</text>
<text x="88.3" y="19.9">BAT</text>
<text x="89.2" y="18">J5</text>
<text x="92.8" y="23.8">VBAT</text>
<text x="146.8" y="18.7">VBAT_SW</text>
<text x="157.4" y="19.3">PMOS</text>
<text x="176.7" y="18.7">U2</text>
<text x="179.6" y="22.5">VIN</text>
<text x="180.9" y="18.7">5V LDO</text>
<text x="183.8" y="22.5">VOUT</text>
<text x="191.2" y="18.1">+5V_SW</text>
<text x="225.9" y="18.1">J10</text>
<text x="235.2" y="20">+3.3V</text>
<text x="256.3" y="18.7">J11</text>
<text x="263.2" y="18.7">+5V_SW</text>
<text x="17.3" y="27.6">SW_VBAT</text>
<text x="24.9" y="25.9">2</text>
<text x="28" y="27.5">C1</text>
<text x="38.4" y="25">VI</text>
<text x="43.8" y="29.2" transform="rotate(-90 43.8 29.2)">GND</text>
<text x="45.4" y="25">VO</text>
<text x="49.7" y="27.5">C2</text>
<text x="147.9" y="26.2">10k</text>
<text x="148.7" y="28.7">R2</text>
<text x="168.1" y="27.5">10u</text>
<text x="169" y="24.9">C3</text>
<text x="184.8" y="26.4" transform="rotate(-90 184.8 26.4)">GND</text>
<text x="197.1" y="24.9">C4</text>
<text x="197.2" y="27.5">10u</text>
<text x="235.5" y="27.6">GND</text>
<text x="265.5" y="28.7">R6</text>
<text x="19.7" y="30.1">SW1</text>
<text x="28.2" y="30">1u</text>
<text x="49.8" y="30">1u</text>
<text x="74.2" y="34">GND</text>
<text x="186" y="32.7">GND</text>
<text x="230.1" y="35.2">+3.3V</text>
<text x="264.7" y="30.6">1k8</text>
<text x="41.2" y="37.8">GND</text>
<text x="71.4" y="40.3">Y1</text>
<text x="150.1" y="37.8">+3.3V</text>
<text x="156.2" y="38.9">PMOS</text>
<text x="156.3" y="36.4">Q2</text>
<text x="165.6" y="37.8">+3.3V_SW</text>
<text x="209.9" y="36.5">J8</text>
<text x="217.4" y="37.8">+3.3V</text>
<text x="234.1" y="40.3">R1</text>
<text x="264.5" y="38.8">3k3</text>
<text x="265.5" y="36.4">R9</text>
<text x="67.7" y="42.8">16MHz</text>
<text x="102.4" y="45.4">SW_NRST</text>
<text x="104.8" y="47.9">SW2</text>
<text x="110" y="43.7">2</text>
<text x="112.3" y="46.7">GND</text>
<text x="147.6" y="47.7">10k</text>
<text x="148.7" y="45.3">R3</text>
<text x="217.8" y="45.4">GND</text>
<text x="234.2" y="42.6">4k7</text>
<text x="271.1" y="42.8">GND</text>
<text x="34.4" y="53">R7</text>
<text x="34.4" y="50.5">R5</text>
<text x="42.3" y="53">330</text>
<text x="42.3" y="50.5">330</text>
<text x="63.9" y="51.6">12p</text>
<text x="64.9" y="49.1">C7</text>
<text x="85.3" y="49.1">C8</text>
<text x="85.4" y="51.6">12p</text>
<text x="209.3" y="53">J12</text>
<text x="42.3" y="55.5">330</text>
<text x="74.2" y="58.1">GND</text>
<text x="131.9" y="56.3">100</text>
<text x="132.2" y="54.3">R4</text>
<text x="148.7" y="59.4">NMOS</text>
<text x="148.8" y="56.8">Q3</text>
<text x="237.7" y="55.5">+3.3V</text>
<text x="245.4" y="56.2">J7</text>
<text x="274.1" y="58.1">4k7</text>
<text x="277.1" y="54.3">+3.3V</text>
<text x="132.3" y="61.2">R14</text>
<text x="132.6" y="63">10k</text>
<text x="234.5" y="65.7">+3.3V_SW</text>
<text x="273.9" y="60.1">R12</text>
<text x="144.1" y="69.5">GND</text>
<text x="217.8" y="69.5">GND</text>
<text x="229.2" y="67">GND</text>
<text x="273.9" y="66.3">R13</text>
<text x="274.1" y="68.2">4k7</text>
<text x="37" y="73.3">C9</text>
<text x="37.3" y="75.9">100n</text>
<text x="44.7" y="77.1">+3.3V</text>
<text x="244.4" y="80.4">+3.3V</text>
<text x="250.4" y="82.2">R15</text>
<text x="250.6" y="79.7">750</text>
<text x="258.5" y="81.7">LED_PWR</text>
<text x="261.8" y="79.4">D1</text>
<text x="268.1" y="82.2">SW_LED_PWR</text>
<text x="272.4" y="79.7">SW3</text>
<text x="22.2" y="88">+3.3V</text>
<text x="32.3" y="87.3">GND</text>
<text x="35.8" y="88.4">C10</text>
<text x="37.4" y="85.9">100n</text>
<text x="48.4" y="89.8">U5</text>
<text x="278.7" y="88.6">GND</text>
<text x="19.1" y="93.6">R10</text>
<text x="19.4" y="95.9">10k</text>
<text x="49.5" y="92.4">ATmega1284P-AU</text>
<text x="250.4" y="93.6">R16</text>
<text x="261.8" y="93.5">D2</text>
<text x="272.4" y="93.6">SW4</text>
<text x="278.7" y="94.9">GND</text>
<text x="29.7" y="99.9">RESET</text>
<text x="42.5" y="98.5" transform="rotate(-90 42.5 98.5)">VCC</text>
<text x="45.1" y="99.7" transform="rotate(-90 45.1 99.7)">AVCC</text>
<text x="50.7" y="99.9">PA0</text>
<text x="250.6" y="96.2">750</text>
<text x="258.3" y="96.1">LED_STAT</text>
<text x="270" y="96.2">SW_VBAT</text>
<text x="29.7" y="105">XTAL1</text>
<text x="50.7" y="107.6">PA3</text>
<text x="50.7" y="105">PA2</text>
<text x="50.7" y="102.5">PA1</text>
<text x="218.5" y="107.5">C5</text>
<text x="230.1" y="105.1">+3.3V</text>
<text x="29.7" y="110.1">XTAL2</text>
<text x="50.7" y="112.6">PA5</text>
<text x="50.7" y="110.1">PA4</text>
<text x="217.6" y="110">10u</text>
<text x="231.1" y="114">LoRa_Radio</text>
<text x="231.3" y="111.4">U4</text>
<text x="251.7" y="111.4">J13</text>
<text x="251.7" y="114">Antenna</text>
<text x="16.8" y="117.6">C11</text>
<text x="29.7" y="115.2">AREF</text>
<text x="50.7" y="117.7">PA7</text>
<text x="50.7" y="115.2">PA6</text>
<text x="201.2" y="114.6">+3.3V</text>
<text x="219.5" y="117.7">SCK</text>
<text x="229.2" y="119.2" transform="rotate(-90 229.2 119.2)">3.3V</text>
<text x="234.1" y="117.7">ANT</text>
<text x="15.8" y="120.2">100n</text>
<text x="20.9" y="125.4">GND</text>
<text x="50.7" y="122.8">PB0</text>
<text x="50.7" y="125.3">PB1</text>
<text x="198.2" y="120.3">R11</text>
<text x="198.5" y="122.6">10k</text>
<text x="219.5" y="122.8">MISO</text>
<text x="219.5" y="120.3">MOSI</text>
<text x="219.5" y="125.3">NSS</text>
<text x="233.6" y="125.3">DIO4</text>
<text x="233.6" y="122.8">DIO5</text>
<text x="50.7" y="127.9">PB2</text>
<text x="50.7" y="130.4">PB3</text>
<text x="219.5" y="130.4">RESET</text>
<text x="233.6" y="127.9">DIO3</text>
<text x="233.6" y="130.4">DIO2</text>
<text x="50.7" y="135.5">PB5</text>
<text x="50.7" y="133">PB4</text>
<text x="226.7" y="136.4" transform="rotate(-90 226.7 136.4)">GND</text>
<text x="229.2" y="136.4" transform="rotate(-90 229.2 136.4)">GND</text>
<text x="231.8" y="136.4" transform="rotate(-90 231.8 136.4)">GND</text>
<text x="233.6" y="135.5">DIO0</text>
<text x="233.6" y="133">DIO1</text>
<text x="50.7" y="138">PB6</text>
<text x="50.7" y="140.6">PB7</text>
<text x="50.7" y="145.7">PC0</text>
<text x="50.7" y="148.2">PC1</text>
<text x="226.6" y="144.4">GND</text>
<text x="50.7" y="150.7">PC2</text>
<text x="50.7" y="153.3">PC3</text>
<text x="50.7" y="155.8">PC4</text>
<text x="50.7" y="158.4">PC5</text>
<text x="50.7" y="160.9">PC6</text>
<text x="50.7" y="163.4">PC7</text>
<text x="50.7" y="171.1">PD1</text>
<text x="50.7" y="173.6">PD2</text>
<text x="50.7" y="168.5">PD0</text>
<text x="50.7" y="176.1">PD3</text>
<text x="50.7" y="178.7">PD4</text>
<text x="151.4" y="175">H1</text>
<text x="151.8" y="177.3">MountingHole_Pad</text>
<text x="50.7" y="181.2">PD5</text>
<text x="50.7" y="183.8">PD6</text>
<text x="151.4" y="180.1">H2</text>
<text x="151.4" y="185.2">H3</text>
<text x="151.8" y="182.4">MountingHole_Pad</text>
<text x="42.5" y="190.2" transform="rotate(-90 42.5 190.2)">GND</text>
<text x="50.7" y="186.3">PD7</text>
<text x="151.4" y="190.3">H4</text>
<text x="151.8" y="187.5">MountingHole_Pad</text>
<text x="40" y="197.8">GND</text>
<text x="151.8" y="192.6">MountingHole_Pad</text>
</g>
<text font-size="1.8" fill="#008400" x="34.4" y="55.5">R8</text>
<g font-size="1.1" fill="#840000">
<text x="74" y="44.5">1</text>
<text x="76" y="47.2" transform="rotate(-90 76 47.2)">2</text>
<text x="76" y="42.7" transform="rotate(-90 76 42.7)">4</text>
<text x="77.8" y="44.5">3</text>
</g>
</svg>
